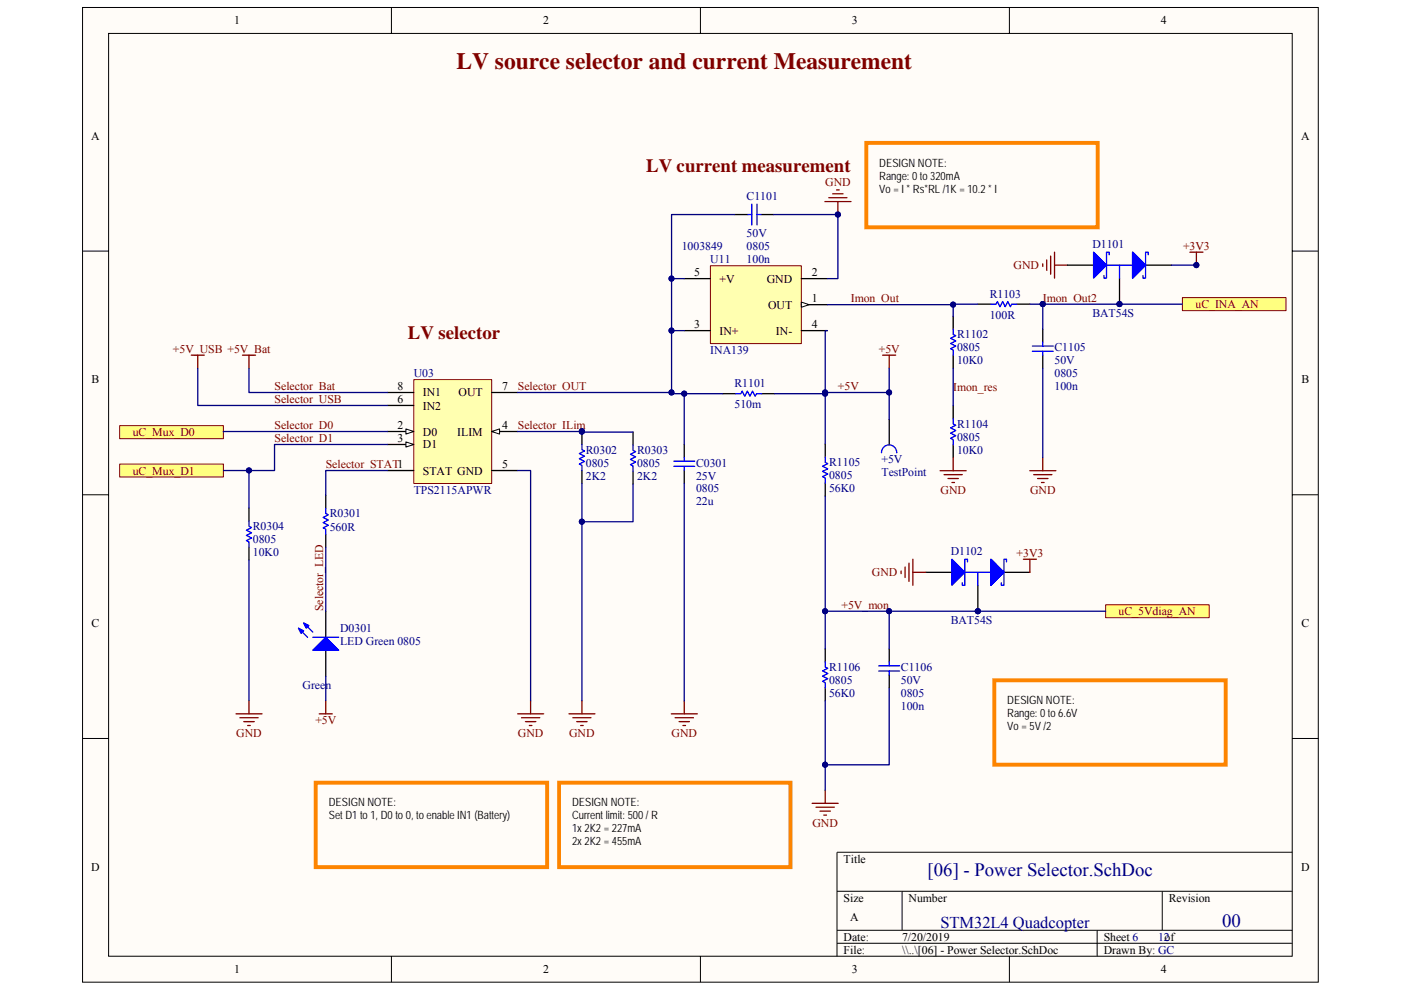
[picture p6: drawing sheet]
<svg xmlns="http://www.w3.org/2000/svg" width="297mm" height="210mm" viewBox="0 0 297 210" stroke-linecap="round" stroke-linejoin="round" font-family="sans-serif">
<path d="M17.5 1.6h262v206.7h-262z" fill="#fffcf8"/>
<path d="M17.5 1.6h262v206.7h-262z" fill="none" stroke="#000" stroke-width=".21"/>
<path d="M23 7.1h251v195.7h-251z" fill="#fffcf8"/>
<g fill="none" stroke="#000" stroke-width=".21">
<path d="M23 7.1h251v195.7h-251zM83 1.6v5.5M148.5 1.6v5.5M214 1.6v5.5M17.5 53.3h5.5M274 53.3h5.5M17.5 104.9h5.5M274 104.9h5.5M17.5 156.6h5.5M274 156.6h5.5M177.5 189h96.5M177.5 197.3h96.5"/>
<path d="M191.3 189v8.3M232.6 197.3v5.5M246.4 189v8.3M274 180.8h-96.5v22M83 202.8v5.5M148.5 202.8v5.5M177.5 200.1h96.5M214 202.8v5.5"/>
</g>
<path d="M40.6 75.3h2.7M41.9 75.3v2.8M51.4 75.3h2.8M52.8 75.3v2.8" fill="none" stroke="#800000" stroke-width=".28"/>
<path d="M69.1 129.6v5.6M69.1 137.9v5.5" fill="none" stroke="#000" stroke-width=".28"/>
<path d="M66.3 137.9l2.8-2.7 2.7 2.7z" fill="#00f"/>
<path d="M63.3 133.2l1.9 2M64.4 132.1l1.9 2M66.3 137.9l2.8-2.7 2.7 2.7z" fill="none" stroke="#00f" stroke-width=".28"/>
<path d="M64.4 132.1l1.1 .6-.6 .5z" fill="#00f"/>
<path d="M64.4 132.1l1.1 .6-.6 .5z" fill="none" stroke="#00f" stroke-width=".28"/>
<path d="M63.3 133.2l1.1 .6-.6 .5z" fill="#00f"/>
<path d="M63.3 133.2l1.1 .6-.6 .5zM66.3 135.2h5.5" fill="none" stroke="#00f" stroke-width=".28"/>
<path d="M187.1 75.3h2.8M188.5 75.3v2.8M67.7 151.4h2.7M69.1 148.7v2.7M109.7 151.4h5.6M110.6 152.2h3.8M111.4 153.1h2.2M112.2 153.9h.6M112.5 148.7v2.7" fill="none" stroke="#800000" stroke-width=".28"/>
<g fill="#ffff80" stroke="#800000" stroke-width=".21">
<path d="M25.4 90.3h22v2.7h-22z" fill-rule="evenodd"/>
<path d="M25.4 98.4h22v2.8h-22z" fill-rule="evenodd"/>
</g>
<g fill="none" stroke="#800000" stroke-width=".28">
<path d="M50 151.4h5.6M50.9 152.2h3.8M51.7 153.1h2.2M52.5 153.9h.6M52.8 148.7v2.7M120.6 151.4h5.5M121.5 152.2h3.8M122.3 153.1h2.2M123.1 153.9h.6M123.4 148.7v2.7M142.3 151.4h5.5M143.1 152.2h3.9"/>
<path d="M144 153.1h2.2M144.8 153.9h.5M145.1 148.7v2.7"/>
</g>
<path d="M150.6 56.4h19.3v16.5h-19.3z" fill="#ffffb0"/>
<path d="M150.6 56.4h19.3v16.5h-19.3z" fill="none" stroke="#800000" stroke-width=".21"/>
<path d="M145.1 59.1h5.5M169.9 59.1h5.5M145.1 70.1h5.5M169.9 70.1h5.5M169.9 64.6h5.5" fill="none" stroke="#000" stroke-width=".28"/>
<path d="M169.9 64.1l1.7 .5-1.7 .6z" fill="#fffcf8"/>
<path d="M169.9 64.1l1.7 .5-1.7 .6z" fill="none" stroke="#000" stroke-width=".21"/>
<path d="M174.9 42.8h5.5M175.7 41.9h3.9M176.5 41.1h2.2M177.4 40.3h.5M177.6 42.8v2.7" fill="none" stroke="#800000" stroke-width=".28"/>
<circle cx="177.6" cy="45.5" r=".54" fill="#000080" stroke="#000080" stroke-width=".21"/>
<path d="M250.7 63.1h22v2.8h-22z" fill-rule="evenodd" fill="#ffff80" stroke="#800000" stroke-width=".21"/>
<g fill="none" stroke="#800000" stroke-width=".28">
<path d="M221.1 56v.5M221.9 55.1v2.2M222.8 54.3v3.9M223.6 56.2h2.7M223.6 53.5v5.5M252.3 53.5h2.8M253.7 53.5v2.7M218.3 99.8h5.6M221.1 97.1v2.7M219.2 100.7h3.8M220 101.5h2.2M220.8 102.3h.6"/>
<path d="M172.2 170.4h5.5M173 171.2h3.9M173.8 172h2.3M174.7 172.9h.5M175 167.6v2.8"/>
</g>
<g fill="#000080" stroke="#000080" stroke-width=".21">
<circle cx="253.7" cy="56.2" r=".54"/>
<circle cx="221.1" cy="64.5" r=".53"/>
</g>
<path d="M66.9 166h49.1v17.9h-49.1z" fill="none" stroke="#fd8400" stroke-width=".83"/>
<path d="M234.4 128.3h22v2.7h-22z" fill-rule="evenodd" fill="#ffff80" stroke="#800000" stroke-width=".21"/>
<path d="M155.8 45.5h2.8M161.3 45.5h2.8M226.3 56.2h5.6M237.4 59v5.5M221.1 69.8v2.8M221.1 75.3v2.8M145.1 94.2v2.8M145.1 99.7v2.8M52.8 107.8v2.7M52.8 116v2.8" fill="none" stroke="#000" stroke-width=".28"/>
<g fill="none" stroke="#00f" stroke-width=".28">
<path d="M158.6 45.5h.8M159.4 43.3v4.4M160.5 45.5h.8M160.5 43.3v4.4M218.9 74.5h4.4M218.9 73.4h4.4M221.1 72.6v.8M221.1 74.5v.8M142.9 97.8h4.4M142.9 98.9h4.4M145.1 97v.8M145.1 98.9v.8"/>
<path d="M52.8 110.5v1.1l.5 .3-1.1 .6 1.1 .5-1.1 .6 1.1 .5-1.1 .6 .6 .2v1.1"/>
</g>
<circle cx="237.4" cy="64.5" r=".53" fill="#000080" stroke="#000080" stroke-width=".21"/>
<path d="M231.9 53.5l2.7 2.7-2.7 2.8z" fill="#00f"/>
<path d="M231.9 53.5l2.7 2.7-2.7 2.8z" fill="none" stroke="#00f" stroke-width=".28"/>
<path d="M242.9 56.2h5.5" fill="none" stroke="#000" stroke-width=".28"/>
<path d="M240.1 53.5l2.8 2.7-2.8 2.8z" fill="#00f"/>
<path d="M240.1 53.5l2.8 2.7-2.8 2.8z" fill="none" stroke="#00f" stroke-width=".28"/>
<path d="M240.1 53.5l2.8 2.7-2.8 2.8z" fill="#00f"/>
<path d="M234.6 56.2h5.5M235.2 54v-.5h-.6v5.5h-.5v-.6M237.4 56.2v2.8M240.1 53.5l2.8 2.7-2.8 2.8zM243.4 54v-.5h-.5v5.5h-.6v-.6" fill="none" stroke="#00f" stroke-width=".28"/>
<circle cx="237.4" cy="64.5" r=".53" fill="#000080" stroke="#000080" stroke-width=".21"/>
<path d="M87.8 80.5h16.4v22.1h-16.4z" fill="#ffffb0"/>
<path d="M87.7 80.5h16.5v22.1h-16.5z" fill="none" stroke="#800000" stroke-width=".21"/>
<path d="M82.2 99.8h5.5M82.2 91.5h5.5" fill="none" stroke="#000" stroke-width=".28"/>
<path d="M86.1 91l1.6 .5-1.6 .6z" fill="#fffcf8"/>
<path d="M86.1 91l1.6 .5-1.6 .6z" fill="none" stroke="#000" stroke-width=".21"/>
<path d="M82.2 94.3h5.5" fill="none" stroke="#000" stroke-width=".28"/>
<path d="M86.1 93.7l1.6 .6-1.6 .5z" fill="#fffcf8"/>
<path d="M86.1 93.7l1.6 .6-1.6 .5z" fill="none" stroke="#000" stroke-width=".21"/>
<path d="M104.3 91.5h5.5" fill="none" stroke="#000" stroke-width=".28"/>
<path d="M104.3 91.5l1.6-.5v1.1z" fill="#fffcf8"/>
<path d="M104.3 91.5l1.6-.5v1.1z" fill="none" stroke="#000" stroke-width=".21"/>
<g fill="none" stroke="#000" stroke-width=".28">
<path d="M202.1 67.1v2.7M202.1 75.3v2.8M82.2 86h5.5M82.2 83.2h5.5M104.3 99.8h5.5M104.3 83.2h5.5M153.2 83.5h2.8M161.5 83.5h2.8M175 94.2v2.8M202.1 86.1v2.7M202.1 94.3v2.8M175 102.5v2.7"/>
<path d="M175 137.6v2.8M188.5 137.6v2.8M196.3 121.4h5.5M207.3 124.1v5.5M175 145.9v2.8M188.5 143.2v2.7"/>
</g>
<path d="M202.1 69.8v1.1l.5 .3-1.1 .6 1.1 .5-1.1 .6 1.1 .5-1.1 .6 .6 .2v1.1M156 83.5h1.1l.2-.5 .6 1.1 .6-1.1 .5 1.1 .6-1.1 .5 1.1 .3-.6h1.1M175 97v1.1l.5 .2-1.1 .6 1.1 .5-1.1 .6 1.1 .5-1.1 .6 .6 .3v1.1M202.1 88.8v1.1l.5 .3-1.1 .6 1.1 .5-1.1 .6 1.1 .5-1.1 .6 .6 .2v1.1M175 140.4v1.1l.5 .3-1.1 .5 1.1 .6-1.1 .5 1.1 .6-1.1 .5 .6 .3v1.1M186.3 142.3h4.4M186.3 141.2h4.4M188.5 140.4v.8M188.5 142.3v.9" fill="none" stroke="#00f" stroke-width=".28"/>
<path d="M199.3 99.8h5.5M202.1 97.1v2.7M200.1 100.7h3.9M201 101.5h2.2M201.8 102.3h.6" fill="none" stroke="#800000" stroke-width=".28"/>
<path d="M183.7 30.3h49v17.9h-49z" fill="none" stroke="#fd8400" stroke-width=".83"/>
<circle cx="207.3" cy="129.6" r=".54" fill="#000080" stroke="#000080" stroke-width=".21"/>
<path d="M201.8 118.6l2.8 2.8-2.8 2.7z" fill="#00f"/>
<path d="M201.8 118.6l2.8 2.8-2.8 2.7z" fill="none" stroke="#00f" stroke-width=".28"/>
<path d="M212.8 121.4h5.6" fill="none" stroke="#000" stroke-width=".28"/>
<path d="M210.1 118.6l2.7 2.8-2.7 2.7z" fill="#00f"/>
<path d="M210.1 118.6l2.7 2.8-2.7 2.7z" fill="none" stroke="#00f" stroke-width=".28"/>
<path d="M210.1 118.6l2.7 2.8-2.7 2.7z" fill="#00f"/>
<path d="M210.1 64.5h1.1l.3-.5 .5 1.1 .6-1.1 .5 1.1 .6-1.1 .5 1.1 .3-.6h1.1M123.4 94.3v1.1l.5 .3-1.1 .5 1.1 .6-1.1 .5 1.1 .6-1.1 .5 .6 .3v1.1M134.2 94.4v1.1l.6 .3-1.1 .6 1.1 .5-1.1 .6 1.1 .5-1.1 .6 .5 .2v1.1M186.9 96a1.61 1.61 0 0 1 1.6-1.6 1.61 1.61 0 0 1 1.6 1.6M69.1 107.8v1.1l.5 .3-1.1 .5 1.1 .6-1.1 .5 1.1 .6-1.1 .6 .6 .2v1.1M205.1 119.2v-.6h-.5v5.5h-.6v-.5M210.1 118.6l2.7 2.8-2.7 2.7zM213.4 119.2v-.6h-.6v5.5h-.5v-.5M204.6 121.4h5.5M207.3 121.4v2.7" fill="none" stroke="#00f" stroke-width=".28"/>
<g fill="#000080" stroke="#000080" stroke-width=".21">
<circle cx="207.3" cy="129.6" r=".54"/>
<circle cx="123.4" cy="91.5" r=".54"/>
<circle cx="52.8" cy="99.8" r=".53"/>
<circle cx="142.4" cy="59.1" r=".53"/>
<circle cx="177.6" cy="45.5" r=".54"/>
<circle cx="188.5" cy="83.2" r=".53"/>
<circle cx="174.9" cy="83.2" r=".54"/>
<circle cx="202.1" cy="64.6" r=".53"/>
<circle cx="221.1" cy="64.5" r=".53"/>
<circle cx="237.4" cy="64.5" r=".53"/>
<circle cx="253.7" cy="56.2" r=".54"/>
<circle cx="174.9" cy="83.5" r=".54"/>
<circle cx="174.9" cy="162.2" r=".54"/>
<circle cx="188.5" cy="129.6" r=".53"/>
<circle cx="174.9" cy="129.6" r=".54"/>
<circle cx="123.4" cy="110.6" r=".54"/>
<circle cx="145.1" cy="83.5" r=".54"/>
<circle cx="142.4" cy="83.2" r=".53"/>
<circle cx="142.4" cy="70.1" r=".53"/>
</g>
<path d="M192.7 119.4v3.9M193.5 118.6v5.5M217 118.6h2.7M218.4 118.6v2.8M191 121.1v.6M191.9 120.3v2.2M193.5 121.4h2.8" fill="none" stroke="#800000" stroke-width=".28"/>
<path d="M210.8 144.3h49.1v17.9h-49.1zM118.5 166h49.1v17.9h-49.1z" fill="none" stroke="#fd8400" stroke-width=".83"/>
<path d="M207.3 64.5h2.8M215.6 64.5h2.8M123.4 91.5v2.8M123.4 99.8v2.8M134.2 91.7v2.7M134.2 99.9v2.8M188.5 88.9v5.5M69.1 105.1v2.7M69.1 113.3v2.8" fill="none" stroke="#000" stroke-width=".28"/>
<g fill="none" stroke="#000080" stroke-width=".28">
<path d="M142.4 59.1v24.1M155.8 45.5h-13.4v13.6h2.7M164.1 45.5h13.5v13.6h-2.2M248.4 56.2h5.3v.2M41.9 78.1v7.9h40.3M52.8 78.1v5.1h29.4M142.4 70.1h2.7M175.4 64.6h26.7v2.5M175.4 70.1h-.4v13.1h13.5v-5.1M202.1 78.1v8M207.3 64.5l-5.2 .1M218.4 64.5h2.7"/>
<path d="M221.1 78.1v19M250.7 64.5h-29.6v5.3M52.8 99.8v8M82.2 99.8h-13.1v5.3M82.2 91.5h-34.8v.2M82.2 94.3h-24v5.5h-10.8M109.8 99.8h2.7v48.9M109.8 83.2h32.6v.3h2.7v10.7M109.8 91.5h13.6M123.4 91.5v.2h10.8M145.1 83.5h8.1M164.2 83.5h10.8"/>
<path d="M175 83.2v11M188.5 83.2v5.7M52.8 118.8v29.9M69.1 116.1v13.5M123.4 110.7v38M123.4 102.6v8.1h10.8v-8M145.1 102.5v46.2M175 105.2v32.4M175 129.6h59.4M188.5 129.6v8M69.1 143.4v5.3M175 148.7v18.9"/>
<path d="M188.5 145.9v16.3h-13.5"/>
</g>
<text font-size="5" fill="#800000" x="96.8" y="14.6">LV source selector and current Measurement</text>
<g font-size="4" fill="#800000">
<text x="137" y="36.5">LV current measurement</text>
<text x="86.5" y="71.8">LV selector</text>
</g>
<g font-size="4" fill="#000080">
<text x="196.7" y="185.8">[06] - Power Selector.SchDoc</text>
<text x="259.1" y="196.6">00</text>
</g>
<text font-size="3.5" fill="#000080" x="199.4" y="196.7">STM32L4 Quadcopter</text>
<g font-size="2.5">
<text x="49.6" y="5.2">1</text>
<text x="115.1" y="5.2">2</text>
<text x="180.6" y="5.2">3</text>
<text x="246.1" y="5.2">4</text>
<text x="19.4" y="29.6">A</text>
<text x="275.9" y="29.6">A</text>
<text x="147.1" y="58.6">5</text>
<text x="152.5" y="59.9">+V</text>
<text x="162.6" y="59.9">GND</text>
<text x="172.1" y="58.6">2</text>
<text x="162.9" y="65.4">OUT</text>
<text x="172.1" y="64.1">1</text>
<text x="147.1" y="69.6">3</text>
<text x="152.5" y="71">IN+</text>
<text x="164.5" y="71">IN-</text>
<text x="172.1" y="69.6">4</text>
<text x="19.4" y="81.3">B</text>
<text x="84.3" y="82.7">8</text>
<text x="106.5" y="82.7">7</text>
<text x="275.9" y="81.3">B</text>
<text x="84.3" y="85.5">6</text>
<text x="89.7" y="86.9">IN2</text>
<text x="89.7" y="84.1">IN1</text>
<text x="97.2" y="84.1">OUT</text>
<text x="84.3" y="91">2</text>
<text x="84.3" y="93.7">3</text>
<text x="89.7" y="92.4">D0</text>
<text x="89.7" y="95.1">D1</text>
<text x="97" y="92.4">ILIM</text>
<text x="106.5" y="91">4</text>
<text x="89.7" y="100.6">STAT GND</text>
<text x="106.5" y="99.3">5</text>
<text x="19.4" y="133">C</text>
<text x="275.9" y="133">C</text>
<text x="19.4" y="184.7">D</text>
<text x="178.9" y="183">Title</text>
<text x="275.9" y="184.7">D</text>
<text x="178.9" y="191.3">Size</text>
<text x="192.6" y="191.3">Number</text>
<text x="247.8" y="191.3">Revision</text>
<text x="180.2" y="195.4">A</text>
<text x="178.9" y="199.5">Date:</text>
<text x="178.9" y="202.3">File:</text>
<text x="191.3" y="199.5">7/20/2019</text>
<text x="191.3" y="202.3">\\..\[06] - Power Selector.SchDoc</text>
<text x="234" y="202.3">Drawn By: GC</text>
<text x="234" y="199.5">Sheet 6</text>
<text x="246.9" y="199.5">of</text>
<text x="49.6" y="206.4">1</text>
<text x="115.1" y="206.4">2</text>
<text x="180.6" y="206.4">3</text>
<text x="246.1" y="206.4">4</text>
</g>
<g font-size="2.5" fill="#800000">
<text x="175" y="39.5">GND</text>
<text x="250.8" y="53">+3V3</text>
<text x="214.9" y="57.1">GND</text>
<text x="180.4" y="64.1">Imon_Out</text>
<text x="221.1" y="64">Imon_Out2</text>
<text x="253.5" y="65.4">uC_INA_AN</text>
<text x="36.7" y="74.8">+5V_USB +5V_Bat</text>
<text x="186.3" y="74.8">+5V</text>
<text x="58.2" y="82.7">Selector_Bat</text>
<text x="109.8" y="82.7">Selector_OUT</text>
<text x="177.7" y="82.7">+5V</text>
<text x="202.1" y="83">Imon_res</text>
<text x="58.2" y="85.5">Selector_USB</text>
<text x="28.1" y="92.5">uC_Mux_D0</text>
<text x="58.2" y="91">Selector_D0</text>
<text x="58.2" y="93.7">Selector_D1</text>
<text x="109.8" y="91">Selector_ILim</text>
<text x="28.1" y="100.6">uC_Mux_D1</text>
<text x="69.1" y="99.3">Selector_STAT1</text>
<text x="199.4" y="104.8">GND</text>
<text x="218.4" y="104.8">GND</text>
<text x="215.5" y="118.1">+3V3</text>
<text x="184.9" y="122.2">GND</text>
<text x="68.5" y="129.6" transform="rotate(-90 68.5 129.6)">Selector_LED</text>
<text x="178.4" y="129.1">+5V_mon</text>
<text x="237.2" y="130.5">uC_5Vdiag_AN</text>
<text x="66.9" y="153.6">+5V</text>
<text x="50.1" y="156.4">GND</text>
<text x="109.8" y="156.4">GND</text>
<text x="120.7" y="156.4">GND</text>
<text x="142.4" y="156.4">GND</text>
<text x="172.3" y="175.4">GND</text>
</g>
<g font-size="2.5" fill="#000080">
<text x="158.3" y="42.5">C1101</text>
<text x="144.5" y="53">1003849</text>
<text x="158.3" y="50.2">50V</text>
<text x="158.3" y="53">0805</text>
<text x="231.6" y="52.7">D1101</text>
<text x="150.6" y="55.8">U11</text>
<text x="158.3" y="55.8">100n</text>
<text x="209.8" y="63.2">R1103</text>
<text x="202.9" y="71.8">R1102</text>
<text x="209.8" y="67.6">100R</text>
<text x="231.6" y="67.3">BAT54S</text>
<text x="150.6" y="75.1">INA139</text>
<text x="202.9" y="77.3">10K0</text>
<text x="202.9" y="74.5">0805</text>
<text x="223.6" y="74.5">C1105</text>
<text x="223.6" y="77.3">50V</text>
<text x="87.7" y="80">U03</text>
<text x="155.7" y="82.1">R1101</text>
<text x="223.6" y="80">0805</text>
<text x="223.6" y="82.8">100n</text>
<text x="155.7" y="86.6">510m</text>
<text x="202.9" y="93.5">0805</text>
<text x="202.9" y="90.8">R1104</text>
<text x="124.2" y="99">0805</text>
<text x="124.2" y="101.7">2K2</text>
<text x="124.2" y="96.2">R0302</text>
<text x="135.1" y="99.1">0805</text>
<text x="135.1" y="101.9">2K2</text>
<text x="135.1" y="96.4">R0303</text>
<text x="147.6" y="99">C0301</text>
<text x="147.6" y="101.7">25V</text>
<text x="175.8" y="101.7">0805</text>
<text x="175.8" y="98.9">R1105</text>
<text x="186.9" y="98.2">+5V</text>
<text x="186.9" y="101">TestPoint</text>
<text x="202.9" y="96.3">10K0</text>
<text x="87.7" y="104.8">TPS2115APWR</text>
<text x="147.6" y="104.5">0805</text>
<text x="147.6" y="107.2">22u</text>
<text x="175.8" y="104.4">56K0</text>
<text x="53.6" y="112.5">R0304</text>
<text x="69.9" y="112.5">560R</text>
<text x="69.9" y="109.7">R0301</text>
<text x="53.6" y="115.2">0805</text>
<text x="53.6" y="118">10K0</text>
<text x="201.6" y="117.8">D1102</text>
<text x="72.1" y="134.1">D0301</text>
<text x="72.1" y="136.8">LED Green 0805</text>
<text x="201.6" y="132.4">BAT54S</text>
<text x="175.8" y="142.3">R1106</text>
<text x="191" y="142.4">C1106</text>
<text x="64.2" y="146.1">Green</text>
<text x="175.8" y="145.1">0805</text>
<text x="175.8" y="147.8">56K0</text>
<text x="191" y="145.1">50V</text>
<text x="191" y="147.9">0805</text>
<text x="191" y="150.6">100n</text>
<text x="245.5" y="199.7">12</text>
</g>
<g font-size="2.4">
<text x="186.4" y="35.3">DESIGN NOTE:</text>
<text x="186.4" y="38.1">Range: 0 to 320mA</text>
<text x="186.4" y="40.9">Vo = I * Rs*RL /1K = 10.2 * I</text>
<text x="213.6" y="149.3">DESIGN NOTE:</text>
<text x="213.6" y="152.1">Range: 0 to 6.6V</text>
<text x="213.6" y="154.8">Vo = 5V /2</text>
<text x="69.7" y="171">DESIGN NOTE:</text>
<text x="69.7" y="173.8">Set D1 to 1, D0 to 0, to enable IN1 (Battery)</text>
<text x="121.3" y="171">DESIGN NOTE:</text>
<text x="121.3" y="173.8">Current limit: 500 / R</text>
<text x="121.3" y="176.5">1x 2K2 = 227mA</text>
<text x="121.3" y="179.3">2x 2K2 = 455mA</text>
</g>
</svg>
